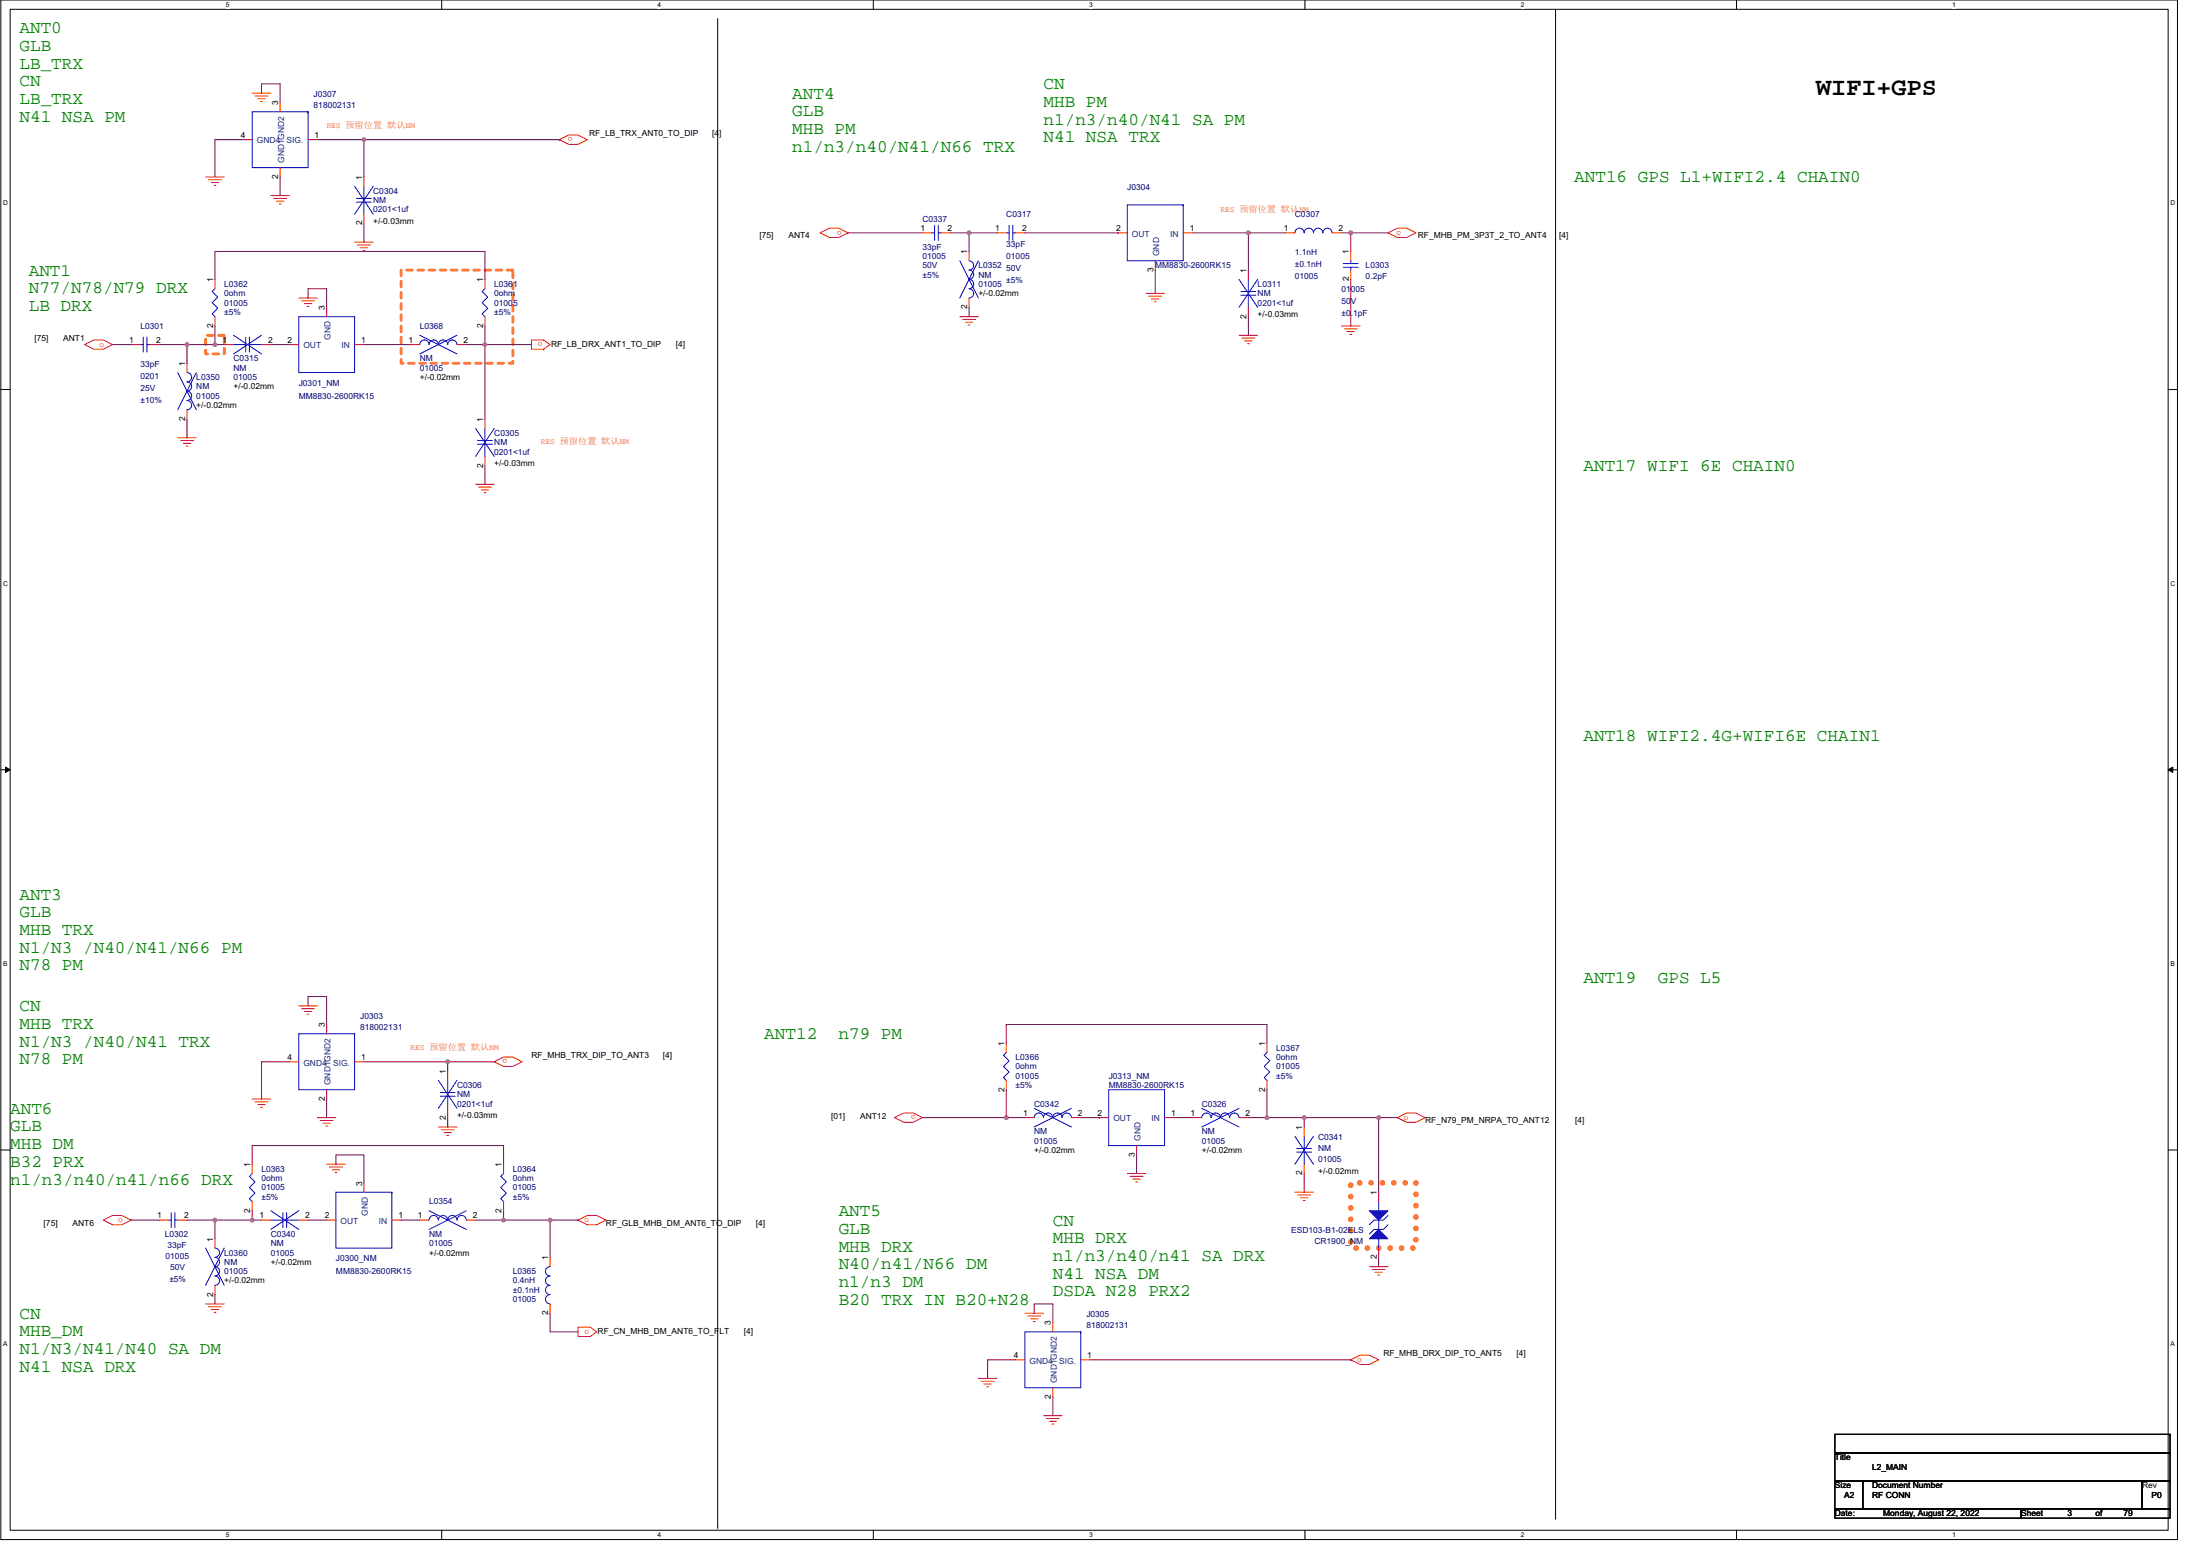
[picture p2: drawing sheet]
<svg xmlns="http://www.w3.org/2000/svg" width="420mm" height="297mm" viewBox="0 0 420 297" stroke-linecap="round" stroke-linejoin="round" font-family="sans-serif">
<path d="M.2 0h415.7v293.9h-415.7zM1.9 1.8h412.2v290.3h-412.2z" fill="none" stroke="#000" stroke-width=".19"/>
<g fill="#fff">
<path d="M43.1 .2h.8v1.4h-.8z"/>
<path d="M43.1 292.3h.8v1.4h-.8z"/>
</g>
<path d="M84.4 0v1.8M84.4 292.1v1.8" fill="none" stroke="#000" stroke-width=".19"/>
<g fill="#fff">
<path d="M125.6 .2h.7v1.4h-.7z"/>
<path d="M125.6 292.3h.7v1.4h-.7z"/>
</g>
<path d="M166.8 0v1.8M166.8 292.1v1.8" fill="none" stroke="#000" stroke-width=".19"/>
<g fill="#fff">
<path d="M208 .2h.7v1.4h-.7z"/>
<path d="M208 292.3h.7v1.4h-.7z"/>
</g>
<path d="M249.2 0v1.8M249.2 292.1v1.8" fill="none" stroke="#000" stroke-width=".19"/>
<g fill="#fff">
<path d="M290.4 .2h.7v1.4h-.7z"/>
<path d="M290.4 292.3h.7v1.4h-.7z"/>
</g>
<path d="M331.6 0v1.8M331.6 292.1v1.8" fill="none" stroke="#000" stroke-width=".19"/>
<g fill="#fff">
<path d="M372.9 .2h.7v1.4h-.7z"/>
<path d="M372.9 292.3h.7v1.4h-.7z"/>
<path d="M.6 38.1h.9v1.4h-.9z"/>
<path d="M414.5 38.1h.9v1.4h-.9z"/>
<path d="M.6 110.7h.9v1.4h-.9z"/>
<path d="M414.5 110.7h.9v1.4h-.9z"/>
</g>
<path d="M.2 74.4h1.7M414.1 74.4h1.8" fill="none" stroke="#000" stroke-width=".19"/>
<g fill="#fff">
<path d="M.6 183.2h.9v1.5h-.9z"/>
<path d="M414.5 183.2h.9v1.5h-.9z"/>
</g>
<path d="M.2 147h1.7M414.1 147h1.8" fill="none" stroke="#000" stroke-width=".19"/>
<path d="M1 146.4l.9 .6-.9 .5zM414.1 147l.9-.6v1.1z" fill="#000" stroke="#000" stroke-width=".19"/>
<g fill="#fff">
<path d="M.6 255.8h.9v1.5h-.9z"/>
<path d="M414.5 255.8h.9v1.5h-.9z"/>
</g>
<g fill="none" stroke="#000" stroke-width=".19">
<path d="M137.1 3.6v288M297.1 1.8v288M.2 219.5h1.7M414.1 219.5h1.8M350.4 273.8h64v3.6h-64zM350.4 277.4h64v5.3h-64zM414.4 273.8h.1M414.4 277.4h.1M137.1 291.6h.1M297.1 289.8h.1M350.4 282.7h5.4v5.3h-5.4zM350.4 288h35.6v1.8h-35.6z"/>
<path d="M355.8 282.7h.1M355.8 282.7h53.3v5.3h-53.3zM386 288h.1M386 288h28.4v1.8h-28.4zM409.1 282.7h.1M409.1 282.7h5.3v5.3h-5.3zM414.4 282.7h.1M414.4 288h.1"/>
</g>
<path d="M76.6 51.6h21.3v17.7h-21.3zM39.3 64h3.5v3.6h-3.5z" fill="none" stroke="#ff8000" stroke-width=".53" stroke-dasharray="1.1 1.1"/>
<path d="M258 225.8h12.4v12.5h-12.4z" fill="none" stroke="#ff8000" stroke-width="1.1" stroke-dasharray="0 2.1"/>
<g fill="none" stroke="#f00" stroke-width=".19">
<path d="M48.2 17.8h3.5M48.7 18.3h2.5M49.2 18.8h1.5M49.8 19.4h.3M53.5 19.6v1.7M39.3 33.8h3.5M39.8 34.3h2.5M40.3 34.8h1.5M40.9 35.4h.3M46.4 26.7h1.8M51.7 37.3h3.6M52.3 37.9h2.4"/>
<path d="M52.8 38.4h1.4M53.3 38.9h.4M53.5 32v1.8M58.8 26.7h1.8M69.5 33.8v1.8M106.8 26.7l1.8-.9h1.8l1.8 .9-1.8 .9h-1.8zM41.1 53.3v1.8M57.1 56.9h3.5M57.6 57.4h2.5M58.1 58h1.4M58.7 58.5h.3M62.4 58.7v1.8"/>
<path d="M67.7 46.2h3.6M68.3 46.8h2.4M68.8 47.3h1.4M69.3 47.8h.4M69.5 40.9v1.8M92.6 53.3v1.8M156.6 44.5l1.8-.9h1.8l1.8 .9-1.8 .8h-1.8zM176.2 44.5h1.8M179.7 44.5h1.8M185.1 48v1.8M185.1 56.9v1.8M190.4 44.5h1.8"/>
<path d="M194 44.5h1.7M213.5 44.5h1.8M218.9 56h3.5M219.4 56.5h2.5M219.9 57.1h1.4M220.5 57.6h.3M220.6 49.8v1.8M226 44.5h1.7M238.4 51.6v1.7M238.4 58.7v1.8M245.5 44.5h1.8M254.4 44.5h1.8"/>
<path d="M258 48v1.8M258 51.6v1.7M265.1 44.5l1.8-.9h1.7l1.8 .9-1.8 .8h-1.7zM16.2 65.8l1.7-.9h1.8l1.8 .9-1.8 .9h-1.8zM25 65.8h1.8M28.6 65.8h1.8M35.7 69.3v1.8M35.7 78.2v1.8M41.1 60.5v1.7M42.8 65.8h1.8M49.9 65.8h1.8M55.3 65.8h1.8"/>
<path d="M67.7 65.8h1.8M78.4 65.8h1.8M87.3 65.8h1.8M92.6 60.5v1.7M103.8 66.7h.1M103.8 64.9h.1M103.8 64.9h-2.3v1.8h2.3M103.8 64.9l1.3 .9-1.3 .9M183.3 60.5h3.5M183.8 61h2.5M184.4 61.5h1.4M184.9 62.1h.3"/>
<path d="M236.6 64h3.6M237.2 64.5h2.5M237.7 65.1h1.4M238.2 65.6h.4M256.2 62.2h3.5M256.7 62.8h2.5M257.3 63.3h1.4M257.8 63.8h.3M33.9 83.6h3.6M34.5 84.1h2.5M35 84.6h1.4M35.5 85.2h.4"/>
<path d="M90.8 92.5h3.6M91.4 93h2.5M91.9 93.5h1.4M92.4 94.1h.4M92.6 80v1.8M92.6 87.1v1.8M57.1 192h3.5M57.6 192.6h2.5M58.1 193.1h1.4M58.7 193.6h.3M62.4 195.6v1.8M192.2 199.1v1.8"/>
<path d="M242 199.1v1.8M48.2 209.8h3.5M48.7 210.3h2.5M49.2 210.9h1.5M49.8 211.4h.3M55.3 202.7h1.8M60.6 213.4h3.6M61.1 213.9h2.5M61.7 214.4h1.4M62.2 215h.4M62.4 208v1.8M67.7 202.7h1.8"/>
<path d="M83.7 215.1h3.6M84.3 215.7h2.4M84.8 216.2h1.4M85.3 216.7h.4M85.5 204.5v1.7M85.5 211.6v1.8M94.4 202.7l1.8-.9h1.7l1.8 .9-1.8 .9h-1.7zM170.8 213.4l1.8-.9h1.8l1.8 .9-1.8 .8h-1.8zM192.2 206.2v1.8M195.7 213.4h1.8M204.6 213.4h1.8M210 213.4h1.7"/>
<path d="M210 213.4h.1M217.1 218.7v1.8M222.4 213.4h1.8M227.7 213.4h1.8M236.6 213.4h1.8M242 206.2v1.8M249.1 215.1v1.8M266.9 213.4l1.7-.9h1.8l1.8 .9-1.8 .8h-1.8zM19.7 232.9l1.8-.9h1.8l1.7 .9-1.7 .9h-1.8zM30.4 232.9h1.8M33.9 232.9h1.8M41.1 236.5v1.8"/>
<path d="M48.2 222.2v1.8M48.2 229.4v1.7M49.9 232.9h1.8M57.1 232.9h1.7M62.4 222.2h3.5M62.4 232.9h1.8M62.9 222.8h2.5M63.5 223.3h1.4M64 223.9h.3M69.5 225.8v1.8M74.8 232.9h1.8M80.2 232.9h1.7"/>
<path d="M89.1 232.9h1.7M96.2 222.2v1.8M96.2 229.4v1.7M110.4 232.9l1.8-.9h1.7l1.8 .9-1.8 .9h-1.7zM215.3 224h3.6M215.8 224.6h2.5M216.4 225.1h1.4M216.9 225.6h.4M247.3 227.6h3.6M247.8 228.1h2.5M248.4 228.7h1.4M248.9 229.2h.4"/>
<path d="M249.1 222.2v1.8M263.3 227.6v1.8M263.3 238.3v1.7M39.3 248.9h3.5M39.8 249.5h2.5M40.3 250h1.5M40.9 250.5h.3M41.1 245.4v1.7M105.1 240v1.8M105.1 248.9v1.8M110.4 253.4h2.3l1.2 .9-1.2 .8h-2.3zM194 259.6h1.7"/>
<path d="M195.7 250.7h3.6M196.3 251.2h2.5M196.8 251.8h1.4M197.3 252.3h.4M201.1 252.5v1.8M206.4 259.6h1.8M258 259.6l1.7-.9h1.8l1.8 .9-1.8 .9h-1.8zM261.5 241.8h3.6M262.1 242.3h2.4M262.6 242.9h1.4M263.1 243.4h.4M186.8 263.1h3.6"/>
<path d="M187.4 263.7h2.5M187.9 264.2h1.4M188.4 264.7h.4M199.3 270.3h3.5M199.8 270.8h2.5M200.4 271.3h1.4M200.9 271.9h.3M201.1 264.9v1.8"/>
</g>
<g fill="none" stroke="#00f" stroke-width=".19">
<path d="M48.2 21.3h10.6v10.7h-10.6zM58.8 21.3h.1M67.7 35.6l3.6 5.3M68.1 37.9h2.8M68.1 38.6h2.8M69.5 35.6v2.3M69.5 38.6v2.3M71.3 35.6l-3.6 5.3M215.3 39.1h10.7v10.7h-10.7zM226 39.1h.1M41.1 55.1l-.6 .6 1.1 1-1.1 1.1 1.1 1.1-1.1 1 .6 .6M92.6 55.1l-.5 .6 1 1-1 1.1 1 1.1-1 1 .5 .6"/>
<path d="M178 44.5h.5M178.5 43v2.9M179.2 43v2.9M179.2 44.5h.5M183.3 49.8l3.5 7.1M185.1 49.8a.89 .89 0 0 1 .9 .9 .89 .89 0 0 1-.9 .9 .89 .89 0 0 1 .9 .8 .89 .89 0 0 1-.9 .9 .89 .89 0 0 1 .9 .9 .89 .89 0 0 1-.9 .9 .89 .89 0 0 1 .9 .9 .89 .89 0 0 1-.9 .9M186.8 49.8l-3.5 7.1M192.2 44.5h.5M192.7 43v2.9M193.4 43v2.9M193.4 44.5h.6M236.6 53.3l3.6 5.4"/>
<path d="M237 55.7h2.8M237 56.4h2.8M238.4 53.3v2.4M238.4 56.4v2.3M240.2 53.3l-3.6 5.4M254.4 44.4a.89 .89 0 0 0-.9-.8 .89 .89 0 0 0-.9 .8 .89 .89 0 0 0-.9-.8 .89 .89 0 0 0-.9 .8 .89 .89 0 0 0-.8-.8 .89 .89 0 0 0-.9 .8 .89 .89 0 0 0-.9-.8 .89 .89 0 0 0-.9 .8M256.5 50.3h2.9M256.5 51h2.9M258 49.8v.5M258 51v.6M26.8 65.8h.6M27.4 64.4v2.8"/>
<path d="M28.1 64.4v2.8M28.1 65.8h.5M33.9 71.1l3.6 7.1M35.7 71.1a.89 .89 0 0 1 .9 .9 .89 .89 0 0 1-.9 .9 .89 .89 0 0 1 .9 .9 .89 .89 0 0 1-.9 .9 .89 .89 0 0 1 .9 .9 .89 .89 0 0 1-.9 .8 .89 .89 0 0 1 .9 .9 .89 .89 0 0 1-.9 .9M37.5 71.1l-3.6 7.1M44.6 64l5.3 3.6M44.6 65.8h2.3M46.9 64.4v2.8M47.6 64.4v2.8M47.6 65.8h2.3M49.9 64l-5.3 3.6M57.1 60.5h10.6v10.6h-10.6z"/>
<path d="M67.7 60.5h.1M80.2 64l7.1 3.6M83.7 65.8a.89 .89 0 0 0-.9-.9 .89 .89 0 0 0-.9 .9 .89 .89 0 0 0-.8-.9 .89 .89 0 0 0-.9 .9M87.3 65.8a.89 .89 0 0 0-.9-.9 .89 .89 0 0 0-.9 .9 .89 .89 0 0 0-.9-.9 .89 .89 0 0 0-.9 .9M87.3 64l-7.1 3.6M90.8 81.8l3.6 5.3M91.2 84.1h2.8M91.2 84.8h2.8M92.6 81.8v2.3M92.6 84.8v2.3M94.4 81.8l-3.6 5.3M57.1 197.4h10.6v10.6h-10.6z"/>
<path d="M67.7 197.4h.1M83.7 206.2l3.6 5.4M84.1 208.6h2.8M84.1 209.3h2.8M85.5 206.2v2.4M85.5 209.3v2.3M87.3 206.2l-3.6 5.4M192.2 200.9l-.6 .5 1.1 1.1-1.1 1.1 1.1 1-1.1 1.1 .6 .5M197.5 211.6l7.1 3.5M202.8 213.4a.89 .89 0 0 0-.8-.9 .89 .89 0 0 0-.9 .9 .89 .89 0 0 0-.9-.9 .89 .89 0 0 0-.9 .9 .89 .89 0 0 0-.9-.9 .89 .89 0 0 0-.9 .9M204.6 213.4a.89 .89 0 0 0-.9-.9 .89 .89 0 0 0-.9 .9M204.6 211.6l-7.1 3.5"/>
<path d="M211.7 208h10.7v10.7h-10.7zM222.4 208h.1M229.5 211.6l7.1 3.5M236.6 213.4a.89 .89 0 0 0-.9-.9 .89 .89 0 0 0-.9 .9 .89 .89 0 0 0-.8-.9 .89 .89 0 0 0-.9 .9 .89 .89 0 0 0-.9-.9 .89 .89 0 0 0-.9 .9 .89 .89 0 0 0-.9-.9 .89 .89 0 0 0-.9 .9M236.6 211.6l-7.1 3.5M242 200.9l-.6 .5 1.1 1.1-1.1 1.1 1.1 1-1.1 1.1 .6 .5M247.3 216.9l3.6 5.3M247.7 219.2h2.8M247.7 219.9h2.8M249.1 216.9v2.3M249.1 219.9v2.3M250.9 216.9l-3.6 5.3"/>
<path d="M32.2 232.9h.5M32.7 231.5v2.8M33.4 231.5v2.8M33.4 232.9h.5M39.3 238.3l3.5 7.1M41 238.3a.89 .89 0 0 1 .9 .8 .89 .89 0 0 1-.9 .9 .89 .89 0 0 1 .9 .9 .89 .89 0 0 1-.9 .9M42.8 238.3l-3.5 7.1M48.2 224l-.6 .6 1.1 1-1.1 1.1 1.1 1.1-1.1 1 .6 .6M51.7 232.9h2.3M51.7 231.1l5.4 3.6M54 231.5v2.8M54.7 231.5v2.8"/>
<path d="M54.7 232.9h2.4M57.1 231.1l-5.4 3.6M64.2 227.6h10.6v10.7h-10.6zM74.8 227.6h.1M81.9 232.9a.89 .89 0 0 1 .9-.9 .89 .89 0 0 1 .9 .9M81.9 231.1l7.2 3.6M83.7 232.9a.89 .89 0 0 1 .9-.9 .89 .89 0 0 1 .9 .9 .89 .89 0 0 1 .9-.9 .89 .89 0 0 1 .9 .9 .89 .89 0 0 1 .9-.9 .89 .89 0 0 1 .9 .9M89.1 231.1l-7.2 3.6M96.2 224l-.6 .6 1.1 1-1.1 1.1 1.1 1.1-1.1 1 .6 .6M263.3 229.4v1.7M263.3 232.9v1.8M263.3 236.5v1.8"/>
<path d="M265.1 232l-.9 .9h-1.8l-.9 .9M265.1 233.8l-.9 .9h-1.8l-.9 .9M41 241.8a.89 .89 0 0 1 .9 .9 .89 .89 0 0 1-.9 .9 .89 .89 0 0 1 .9 .9 .89 .89 0 0 1-.9 .9M105.1 241.8a.89 .89 0 0 0-.9 .9 .89 .89 0 0 0 .9 .9 .89 .89 0 0 0-.9 .9 .89 .89 0 0 0 .9 .9 .89 .89 0 0 0-.9 .8 .89 .89 0 0 0 .9 .9 .89 .89 0 0 0-.9 .9 .89 .89 0 0 0 .9 .9M195.7 254.3h10.7v10.6h-10.7zM206.4 254.3h.1"/>
</g>
<g fill="#00f" stroke="#00f" stroke-width=".19">
<path d="M261.5 231.1h3.6l-1.8 1.8z"/>
<path d="M263.3 234.7l1.8 1.8h-3.6z"/>
</g>
<g fill="none" stroke="#800040" stroke-width=".19">
<path d="M49.9 17.8v-1.8h3.6v3.6M46.4 26.7h-5.3v7.1M53.5 33.8v3.5M60.6 26.7h8.9M69.5 26.7v7.1M69.5 26.7h37.3M106.8 26.7h.1M41.1 53.3v-5.3h51.5v5.3M58.8 56.9v-1.8h3.6v3.6M69.5 42.7v3.5M162 44.5h14.2M181.5 44.5h3.6"/>
<path d="M185.1 44.5v3.5M185.1 58.7v1.8M185.1 44.5h5.3M195.7 44.5h17.8M213.5 44.5h.1M220.6 51.6v4.4M227.7 44.5h10.7M245.5 44.5h-7.1v7.1M256.2 44.5h1.8M258 44.5h7.1M258 44.5v3.5M258 53.3v8.9"/>
<path d="M21.5 65.8h3.5M30.4 65.8h5.3M35.7 65.8v3.5M35.7 65.8h5.4M41.1 65.8h1.7M41.1 62.2v3.6M51.7 65.8h3.6M69.5 65.8h8.9M89.1 65.8h3.5M92.6 65.8v14.2M92.6 65.8h8.9M92.6 62.2v3.6"/>
<path d="M238.4 60.5v3.5M35.7 80v3.6M92.6 88.9v3.6M58.8 192v-1.8h3.6v5.4M192.2 195.6h49.8v3.5M192.2 195.6h.1M192.2 195.6v3.5M55.3 202.7h-5.4v7.1M62.4 209.8v3.6M69.5 202.7h16M85.5 202.7v1.8M85.5 213.4v1.7"/>
<path d="M85.5 202.7h8.9M176.2 213.4h16M192.2 208v5.4h3.5M206.4 213.4h3.6M224.2 213.4h3.5M238.4 213.4h3.6M242 208v5.4M242 213.4h7.1M249.1 213.4h14.2M249.1 213.4v1.7M263.3 213.4v14.2M263.3 213.4h3.6"/>
<path d="M25 232.9h5.4M35.7 232.9h5.4M41.1 232.9v3.6M41.1 232.9h7.1M48.2 232.9h1.7M48.2 222.2v-3.5h48v3.5M48.2 231.1v1.8M58.8 232.9h3.6M64.2 222.2v-1.7h5.3v5.3M76.6 232.9h3.6M90.8 232.9h5.4M96.2 231.1v1.8"/>
<path d="M96.2 232.9h8.9v7.1M105.1 232.9h5.3M110.4 232.9h.1M217.1 220.5v3.5M249.1 224v3.6M41.1 247.1v1.8M105.1 250.7v3.6h5.3M194 259.6h-5.4v3.5M197.5 250.7v-1.8h3.6v3.6M208.2 259.6h49.8M258 259.6h.1M263.3 240v1.8"/>
<path d="M201.1 266.7v3.6"/>
</g>
<g fill="#f0f" stroke="#f0f" stroke-width=".19">
<circle cx="69.5" cy="26.7" r=".35"/>
<circle cx="85.5" cy="202.7" r=".35"/>
<circle cx="192.2" cy="213.4" r=".35"/>
<circle cx="185.1" cy="44.4" r=".35"/>
<circle cx="238.4" cy="44.4" r=".35"/>
<circle cx="258" cy="44.4" r=".35"/>
<circle cx="249.1" cy="213.4" r=".35"/>
<circle cx="92.6" cy="65.8" r=".35"/>
<circle cx="263.3" cy="213.4" r=".35"/>
<circle cx="96.2" cy="232.9" r=".35"/>
<circle cx="41" cy="65.8" r=".35"/>
<circle cx="35.7" cy="65.8" r=".35"/>
<circle cx="48.2" cy="232.9" r=".35"/>
<circle cx="41" cy="232.9" r=".35"/>
<circle cx="105.1" cy="232.9" r=".35"/>
<circle cx="242" cy="213.4" r=".35"/>
</g>
<text font-size="4.8" x="346.9" y="18.2">WIFI+GPS</text>
<g font-size="3.4" fill="#008000">
<text x="3.7" y="6.4">ANT0</text>
<text x="3.7" y="9.7">GLB</text>
<text x="3.7" y="13.1">LB_TRX</text>
<text x="3.7" y="16.5">CN</text>
<text x="199.3" y="17">CN</text>
<text x="3.7" y="19.9">LB_TRX</text>
<text x="3.7" y="23.3">N41 NSA PM</text>
<text x="151.3" y="18.8">ANT4</text>
<text x="151.3" y="22.2">GLB</text>
<text x="199.3" y="20.4">MHB PM</text>
<text x="199.3" y="23.8">n1/n3/n40/N41 SA PM</text>
<text x="151.3" y="25.6">MHB PM</text>
<text x="151.3" y="28.9">n1/n3/n40/N41/N66 TRX</text>
<text x="199.3" y="27.2">N41 NSA TRX</text>
<text x="300.6" y="34.8">ANT16 GPS L1+WIFI2.4 CHAIN0</text>
<text x="5.5" y="52.6">ANT1</text>
<text x="5.5" y="56">N77/N78/N79 DRX</text>
<text x="5.5" y="59.4">LB DRX</text>
<text x="302.4" y="89.9">ANT17 WIFI 6E CHAIN0</text>
<text x="302.4" y="141.5">ANT18 WIFI2.4G+WIFI6E CHAIN1</text>
<text x="3.7" y="171.7">ANT3</text>
<text x="3.7" y="175.1">GLB</text>
<text x="3.7" y="178.5">MHB TRX</text>
<text x="3.7" y="181.9">N1/N3 /N40/N41/N66 PM</text>
<text x="3.7" y="185.2">N78 PM</text>
<text x="302.4" y="187.7">ANT19</text>
<text x="316.6" y="187.7">GPS L5</text>
<text x="3.7" y="193.1">CN</text>
<text x="3.7" y="196.4">MHB TRX</text>
<text x="3.7" y="199.8">N1/N3 /N40/N41 TRX</text>
<text x="3.7" y="203.2">N78 PM</text>
<text x="146" y="198.4">ANT12</text>
<text x="160.1" y="198.4">n79 PM</text>
<text x="1.9" y="212.6">ANT6</text>
<text x="1.9" y="216">GLB</text>
<text x="1.9" y="219.4">MHB DM</text>
<text x="1.9" y="222.7">B32 PRX</text>
<text x="1.9" y="226.1">n1/n3/n40/n41/n66 DRX</text>
<text x="160.2" y="232.2">ANT5</text>
<text x="201.1" y="234">CN</text>
<text x="160.2" y="235.6">GLB</text>
<text x="160.2" y="238.9">MHB DRX</text>
<text x="201.1" y="237.3">MHB DRX</text>
<text x="160.2" y="242.3">N40/n41/N66 DM</text>
<text x="160.2" y="245.7">n1/n3 DM</text>
<text x="201.1" y="240.7">n1/n3/n40/n41 SA DRX</text>
<text x="201.1" y="244.1">N41 NSA DM</text>
<text x="3.7" y="251.7">CN</text>
<text x="160.2" y="249.1">B20 TRX IN B20+N28</text>
<text x="201.1" y="247.5">DSDA N28 PRX2</text>
<text x="3.7" y="255.1">MHB_DM</text>
<text x="3.7" y="258.5">N1/N3/N41/N40 SA DM</text>
<text x="3.7" y="261.9">N41 NSA DRX</text>
</g>
<g font-size="1.6">
<text x="53.1" y="20.1" transform="rotate(-90 53.1 20.1)">3</text>
<text x="46" y="26.3">4</text>
<text x="60.1" y="26.3">1</text>
<text x="112.5" y="26">RF_LB_TRX_ANT0_TO_DIP</text>
<text x="136" y="26">[4]</text>
<text x="53.1" y="34.1" transform="rotate(-90 53.1 34.1)">2</text>
<text x="69.1" y="34.3" transform="rotate(-90 69.1 34.3)">1</text>
<text x="69.1" y="43" transform="rotate(-90 69.1 43)">2</text>
<text x="71.3" y="42.7">+/-0.03mm</text>
<text x="145.1" y="45.5">[75]</text>
<text x="150.6" y="45.5">ANT4</text>
<text x="175.8" y="44.1">1</text>
<text x="181" y="44.1">2</text>
<text x="190" y="44.1">1</text>
<text x="195.2" y="44.1">2</text>
<text x="213.2" y="44.1">2</text>
<text x="227.2" y="44.1">1</text>
<text x="245.2" y="44.1">1</text>
<text x="255.7" y="44.1">2</text>
<text x="270.8" y="45.5">RF_MHB_PM_3P3T_2_TO_ANT4</text>
<text x="297.8" y="45.5">[4]</text>
<text x="40.7" y="53.9" transform="rotate(-90 40.7 53.9)">1</text>
<text x="92.3" y="53.9" transform="rotate(-90 92.3 53.9)">1</text>
<text x="184.7" y="48.5" transform="rotate(-90 184.7 48.5)">1</text>
<text x="220.3" y="51.9" transform="rotate(-90 220.3 51.9)">3</text>
<text x="238" y="52.1" transform="rotate(-90 238 52.1)">1</text>
<text x="257.6" y="53.7" transform="rotate(-90 257.6 53.7)">2</text>
<text x="257.6" y="48.5" transform="rotate(-90 257.6 48.5)">1</text>
<text x="62" y="59.2" transform="rotate(-90 62 59.2)">3</text>
<text x="184.7" y="59" transform="rotate(-90 184.7 59)">2</text>
<text x="186.8" y="56.5">+/-0.02mm</text>
<text x="6.6" y="65.1">[75]</text>
<text x="12.1" y="65.1">ANT1</text>
<text x="24.7" y="65.4">1</text>
<text x="29.9" y="65.4">2</text>
<text x="40.7" y="62.6" transform="rotate(-90 40.7 62.6)">2</text>
<text x="42.5" y="65.4">1</text>
<text x="51.2" y="65.4">2</text>
<text x="54.9" y="65.4">2</text>
<text x="69" y="65.4">1</text>
<text x="78" y="65.4">1</text>
<text x="88.5" y="65.4">2</text>
<text x="92.3" y="62.6" transform="rotate(-90 92.3 62.6)">2</text>
<text x="238" y="60.8" transform="rotate(-90 238 60.8)">2</text>
<text x="240.2" y="60.5">+/-0.03mm</text>
<text x="35.4" y="69.9" transform="rotate(-90 35.4 69.9)">1</text>
<text x="105.2" y="66.1">RF_LB_DRX_ANT1_TO_DIP</text>
<text x="129.1" y="66.1">[4]</text>
<text x="37.5" y="77.9">+/-0.02mm</text>
<text x="44.6" y="74.3">+/-0.02mm</text>
<text x="80.2" y="72.5">+/-0.02mm</text>
<text x="35.4" y="80.4" transform="rotate(-90 35.4 80.4)">2</text>
<text x="92.3" y="80.5" transform="rotate(-90 92.3 80.5)">1</text>
<text x="92.3" y="89.3" transform="rotate(-90 92.3 89.3)">2</text>
<text x="94.4" y="88.9">+/-0.03mm</text>
<text x="62" y="196.1" transform="rotate(-90 62 196.1)">3</text>
<text x="54.9" y="202.3">4</text>
<text x="69" y="202.3">1</text>
<text x="101.5" y="202">RF_MHB_TRX_DIP_TO_ANT3</text>
<text x="126.6" y="202">[4]</text>
<text x="191.8" y="199.7" transform="rotate(-90 191.8 199.7)">1</text>
<text x="241.6" y="199.7" transform="rotate(-90 241.6 199.7)">1</text>
<text x="85.1" y="205" transform="rotate(-90 85.1 205)">1</text>
<text x="191.8" y="208.4" transform="rotate(-90 191.8 208.4)">2</text>
<text x="241.6" y="208.4" transform="rotate(-90 241.6 208.4)">2</text>
<text x="62" y="210.2" transform="rotate(-90 62 210.2)">2</text>
<text x="85.1" y="213.7" transform="rotate(-90 85.1 213.7)">2</text>
<text x="87.3" y="213.4">+/-0.03mm</text>
<text x="158.8" y="213.5">[01]</text>
<text x="164.3" y="213.5">ANT12</text>
<text x="195.4" y="213">1</text>
<text x="205.9" y="213">2</text>
<text x="209.6" y="213">2</text>
<text x="223.7" y="213">1</text>
<text x="227.4" y="213">1</text>
<text x="237.9" y="213">2</text>
<text x="248.7" y="215.7" transform="rotate(-90 248.7 215.7)">1</text>
<text x="272.2" y="214.4">RF_N79_PM_NRPA_TO_ANT12</text>
<text x="300.8" y="214.4">[4]</text>
<text x="197.5" y="220.1">+/-0.02mm</text>
<text x="216.7" y="220.8" transform="rotate(-90 216.7 220.8)">3</text>
<text x="229.5" y="220.1">+/-0.02mm</text>
<text x="47.8" y="222.8" transform="rotate(-90 47.8 222.8)">1</text>
<text x="69.1" y="226.3" transform="rotate(-90 69.1 226.3)">3</text>
<text x="95.8" y="222.8" transform="rotate(-90 95.8 222.8)">1</text>
<text x="248.7" y="224.4" transform="rotate(-90 248.7 224.4)">2</text>
<text x="251.7" y="224">+/-0.02mm</text>
<text x="8.3" y="234">[75]</text>
<text x="13.8" y="234">ANT6</text>
<text x="30" y="232.6">1</text>
<text x="35.2" y="232.6">2</text>
<text x="47.8" y="231.5" transform="rotate(-90 47.8 231.5)">2</text>
<text x="49.6" y="232.6">1</text>
<text x="58.3" y="232.6">2</text>
<text x="62" y="232.6">2</text>
<text x="76.1" y="232.6">1</text>
<text x="79.8" y="232.6">1</text>
<text x="90.3" y="232.6">2</text>
<text x="95.8" y="231.5" transform="rotate(-90 95.8 231.5)">2</text>
<text x="115.7" y="234">RF_GLB_MHB_DM_ANT6_TO_DIP</text>
<text x="144.4" y="234">[4]</text>
<text x="262.9" y="228.1" transform="rotate(-90 262.9 228.1)">1</text>
<text x="40.7" y="237" transform="rotate(-90 40.7 237)">1</text>
<text x="81.9" y="239.7">+/-0.02mm</text>
<text x="42.8" y="245">+/-0.02mm</text>
<text x="51.7" y="241.5">+/-0.02mm</text>
<text x="104.7" y="240.6" transform="rotate(-90 104.7 240.6)">1</text>
<text x="262.9" y="240.4" transform="rotate(-90 262.9 240.4)">2</text>
<text x="40.7" y="247.5" transform="rotate(-90 40.7 247.5)">2</text>
<text x="104.7" y="251.1" transform="rotate(-90 104.7 251.1)">2</text>
<text x="114.1" y="254.6">RF_CN_MHB_DM_ANT6_TO_FLT</text>
<text x="142" y="254.6">[4]</text>
<text x="200.7" y="253" transform="rotate(-90 200.7 253)">3</text>
<text x="193.6" y="259.2">4</text>
<text x="207.7" y="259.2">1</text>
<text x="264.2" y="258.9">RF_MHB_DRX_DIP_TO_ANT5</text>
<text x="289.6" y="258.9">[4]</text>
<text x="200.7" y="267.1" transform="rotate(-90 200.7 267.1)">2</text>
<text x="350.4" y="278.8">Title</text>
<text x="357.5" y="280.6">L2_MAIN</text>
<text x="350.4" y="284.1">Size</text>
<text x="352.2" y="285.9">A2</text>
<text x="357.5" y="284.1">Document Number</text>
<text x="357.5" y="285.9">RF CONN</text>
<text x="409.1" y="284.1">Rev</text>
<text x="410.9" y="285.9">P0</text>
<text x="350.4" y="289.5">Date:</text>
<text x="359.7" y="289.5">Monday, August 22, 2022</text>
<text x="386" y="289.5">Sheet</text>
<text x="394.9" y="289.5">3</text>
<text x="400.2" y="289.5">of</text>
<text x="405.5" y="289.5">79</text>
</g>
<g font-size="1.6" fill="#000080">
<text x="59.9" y="18.5">J0307</text>
<text x="59.9" y="20.6">818002131</text>
<text x="71.3" y="37">C0304</text>
<text x="71.3" y="38.8">NM</text>
<text x="71.3" y="40.5">0201&lt;1uf</text>
<text x="192.2" y="41.4">C0317</text>
<text x="215.3" y="36.3">J0304</text>
<text x="247.3" y="41.4">C0307</text>
<text x="176.2" y="42.3">C0337</text>
<text x="176.2" y="47.7">33pF</text>
<text x="192.2" y="47.1">33pF</text>
<text x="176.2" y="49.4">01005</text>
<text x="176.2" y="51.2">50V</text>
<text x="176.2" y="53">±5%</text>
<text x="186.8" y="51.2">L0352</text>
<text x="186.8" y="53">NM</text>
<text x="192.2" y="49.4">01005</text>
<text x="192.2" y="51.7">50V</text>
<text x="220.6" y="51.2">MM8830-2600RK15</text>
<text x="247.3" y="48.7">1.1nH</text>
<text x="247.3" y="51">±0.1nH</text>
<text x="247.3" y="53.3">01005</text>
<text x="260.8" y="51.2">L0303</text>
<text x="260.8" y="53.3">0.2pF</text>
<text x="42.8" y="54.8">L0362</text>
<text x="42.8" y="56.5">0ohm</text>
<text x="42.8" y="58.3">01005</text>
<text x="94.4" y="54.8">L0361</text>
<text x="94.4" y="56.5">0ohm</text>
<text x="94.4" y="58.3">01005</text>
<text x="186.8" y="54.8">01005</text>
<text x="192.2" y="54.1">±5%</text>
<text x="240.2" y="54.8">L0311</text>
<text x="240.2" y="56.5">NM</text>
<text x="240.2" y="58.3">0201&lt;1uf</text>
<text x="256.2" y="55.7">01005</text>
<text x="256.2" y="58">50V</text>
<text x="26.8" y="62.8">L0301</text>
<text x="42.8" y="60.1">±5%</text>
<text x="80.2" y="62.8">L0368</text>
<text x="94.4" y="60.1">±5%</text>
<text x="256.2" y="60.3">±0.1pF</text>
<text x="26.8" y="70.1">33pF</text>
<text x="44.6" y="69">C0315</text>
<text x="44.6" y="70.8">NM</text>
<text x="80.2" y="69">NM</text>
<text x="80.2" y="70.8">01005</text>
<text x="26.8" y="72.4">0201</text>
<text x="26.8" y="74.7">25V</text>
<text x="26.8" y="77">±10%</text>
<text x="37.5" y="72.5">L0350</text>
<text x="37.5" y="74.3">NM</text>
<text x="37.5" y="76.1">01005</text>
<text x="44.6" y="72.5">01005</text>
<text x="57.1" y="73.6">J0301_NM</text>
<text x="57.1" y="76.1">MM8830-2600RK15</text>
<text x="94.4" y="83.2">C0305</text>
<text x="94.4" y="85">NM</text>
<text x="94.4" y="86.8">0201&lt;1uf</text>
<text x="68.8" y="194.5">J0303</text>
<text x="68.8" y="196.7">818002131</text>
<text x="194" y="202.3">L0366</text>
<text x="243.7" y="200.6">L0367</text>
<text x="243.7" y="202.3">0ohm</text>
<text x="87.3" y="207.7">C0306</text>
<text x="87.3" y="209.5">NM</text>
<text x="194" y="204.1">0ohm</text>
<text x="194" y="207.7">±5%</text>
<text x="194" y="205.9">01005</text>
<text x="211.7" y="205.9">J0313_NM</text>
<text x="211.7" y="207.7">MM8830-2600RK15</text>
<text x="243.7" y="205.9">±5%</text>
<text x="243.7" y="204.1">01005</text>
<text x="87.3" y="211.2">0201&lt;1uf</text>
<text x="197.5" y="211.2">C0342</text>
<text x="229.5" y="211.2">C0326</text>
<text x="197.5" y="216.6">NM</text>
<text x="197.5" y="218.3">01005</text>
<text x="229.5" y="216.6">NM</text>
<text x="229.5" y="218.3">01005</text>
<text x="251.7" y="217.6">C0341</text>
<text x="251.7" y="219.8">NM</text>
<text x="251.7" y="221.9">01005</text>
<text x="49.9" y="223.7">L0363</text>
<text x="49.9" y="225.5">0ohm</text>
<text x="49.9" y="227.2">01005</text>
<text x="97.9" y="223.7">L0364</text>
<text x="97.9" y="225.5">0ohm</text>
<text x="97.9" y="227.2">01005</text>
<text x="49.9" y="229">±5%</text>
<text x="81.9" y="229.9">L0354</text>
<text x="97.9" y="229">±5%</text>
<text x="31.5" y="236.1">L0302</text>
<text x="32" y="238.3">33pF</text>
<text x="42.8" y="239.7">L0360</text>
<text x="51.7" y="236.1">C0340</text>
<text x="51.7" y="237.9">NM</text>
<text x="51.7" y="239.7">01005</text>
<text x="81.9" y="236.1">NM</text>
<text x="81.9" y="237.9">01005</text>
<text x="246.6" y="235.4">ESD103-B1-02ELS</text>
<text x="251" y="237.5">CR1900_NM</text>
<text x="31.6" y="240.4">01005</text>
<text x="32.3" y="244.7">±5%</text>
<text x="32.5" y="242.5">50V</text>
<text x="42.8" y="241.5">NM</text>
<text x="42.8" y="243.2">01005</text>
<text x="64.2" y="240.7">J0300_NM</text>
<text x="64.2" y="243.2">MM8830-2600RK15</text>
<text x="97.9" y="243.2">L0365</text>
<text x="97.9" y="245">0.4nH</text>
<text x="97.9" y="246.8">±0.1nH</text>
<text x="97.9" y="248.6">01005</text>
<text x="207.5" y="251.4">J0305</text>
<text x="207.5" y="253.5">818002131</text>
</g>
<g font-size="1.6" fill="#004080">
<text x="49.1" y="27.4">GND4</text>
<text x="54.7" y="27.4">SIG.</text>
<text x="54.2" y="31.1" transform="rotate(-90 54.2 31.1)">GND1GND2</text>
<text x="216.2" y="45.2">OUT</text>
<text x="223.5" y="45.2">IN</text>
<text x="221.4" y="48.9" transform="rotate(-90 221.4 48.9)">GND</text>
<text x="63.1" y="64.9" transform="rotate(-90 63.1 64.9)">GND</text>
<text x="57.9" y="66.5">OUT</text>
<text x="65.2" y="66.5">IN</text>
<text x="57.9" y="203.4">GND4</text>
<text x="63.6" y="203.4">SIG.</text>
<text x="63.1" y="207.1" transform="rotate(-90 63.1 207.1)">GND1GND2</text>
<text x="212.6" y="214.1">OUT</text>
<text x="219.9" y="214.1">IN</text>
<text x="217.8" y="217.8" transform="rotate(-90 217.8 217.8)">GND</text>
<text x="65.1" y="233.6">OUT</text>
<text x="70.2" y="232" transform="rotate(-90 70.2 232)">GND</text>
<text x="72.3" y="233.6">IN</text>
<text x="196.6" y="260.3">GND4</text>
<text x="202.3" y="260.3">SIG.</text>
<text x="201.8" y="264" transform="rotate(-90 201.8 264)">GND1GND2</text>
</g>
<g font-size="1.6" fill="#ff8000">
<text x="62.4" y="24.4">RES 预留位置 默认NM</text>
<text x="233.1" y="40.4">RES 预留位置 默认NM</text>
<text x="103.3" y="84.8">RES 预留位置 默认NM</text>
<text x="78.4" y="200.4">RES 预留位置 默认NM</text>
</g>
<g font-size="1.6" fill="#f00">
<text x="109.3" y="26.2" transform="rotate(180 109.3 26.2)">o</text>
<text x="160.7" y="44" transform="rotate(180 160.7 44)">o</text>
<text x="267.6" y="44" transform="rotate(180 267.6 44)">o</text>
<text x="103.6" y="65.3" transform="rotate(180 103.6 65.3)">o</text>
<text x="19" y="66.2">o</text>
<text x="96.9" y="202.2" transform="rotate(180 96.9 202.2)">o</text>
<text x="174.9" y="212.9" transform="rotate(180 174.9 212.9)">o</text>
<text x="268.1" y="213.7">o</text>
<text x="22.6" y="233.3">o</text>
<text x="111.6" y="233.3">o</text>
<text x="112.5" y="253.8" transform="rotate(180 112.5 253.8)">o</text>
<text x="259.2" y="260">o</text>
</g>
<g font-size="1.3">
<text x="43.1" y="1.3">5</text>
<text x="125.6" y="1.3">4</text>
<text x="208" y="1.3">3</text>
<text x="290.4" y="1.3">2</text>
<text x="372.9" y="1.3">1</text>
<text x=".6" y="39.2">D</text>
<text x="414.5" y="39.2">D</text>
<text x=".6" y="111.8">C</text>
<text x="414.5" y="111.8">C</text>
<text x=".6" y="184.4">B</text>
<text x="414.5" y="184.4">B</text>
<text x=".6" y="257">A</text>
<text x="414.5" y="257">A</text>
<text x="43.1" y="293.4">5</text>
<text x="125.6" y="293.4">4</text>
<text x="208" y="293.4">3</text>
<text x="290.4" y="293.4">2</text>
<text x="372.9" y="293.4">1</text>
</g>
</svg>
